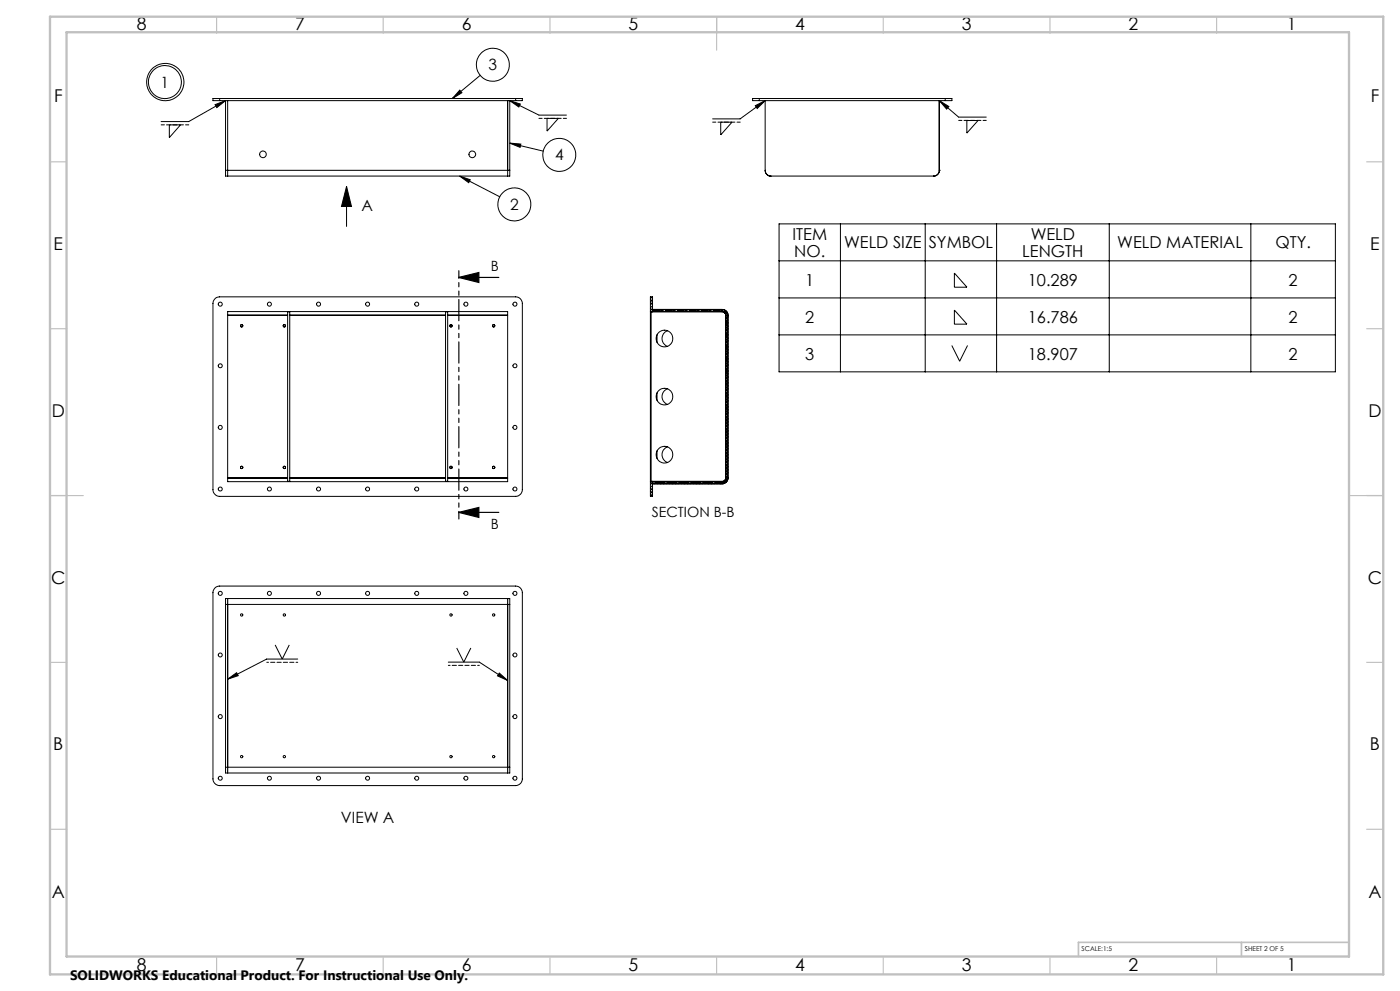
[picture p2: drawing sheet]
<svg xmlns="http://www.w3.org/2000/svg" width="420mm" height="297mm" viewBox="0 0 420 297" stroke-linecap="round" stroke-linejoin="round" font-family="sans-serif">
<g fill="none" stroke="#000" stroke-width=".3">
<path d="M50.8 37.4h3.4l-3.4 3.8zM64.5 31.4l3.2-1.2-2.6 2zM65.9 29.5h-2v.7h2M65.9 29.5v.7M65.9 30.2h88.8M65.9 29.5h88.8M67.7 30.2l-11.1 6.2h-8.3M67.7 30.2v20.8M68.3 30.2v22.6M137.9 27l.7 .8-2.9 1.7zM144.1 22.6l-8.4 6.9M152.3 30.2v22.6"/>
<path d="M152.9 30.2l3.2 1-.5 .9zM152.9 30.2l8.8 4.3h8.2M152.9 30.2v20.8M154.7 29.5h2v.7h-2M154.7 29.5v.7M164.1 35.5h3.4l-3.4 3.8zM216.2 36.6h3.4l-3.4 3.8zM226.6 31.7l3-1.5-2.4 2.3zM227.8 29.5h-2v.7h2M227.8 30.2h55.8M227.8 29.5h55.8M227.8 29.5v.7"/>
<path d="M229.6 30.2v20.8a1.69 1.69 0 0 0 1.7 1.8h48.8a1.69 1.69 0 0 0 1.7-1.8M229.6 30.2l-7.6 5.4h-8.2M281.8 30.2l2.9 1.7-.7 .8zM281.8 30.2l5.8 4.9h8.3M281.8 30.2v20.8M283.6 29.5h2v.7h-2M283.6 29.5v.7M290.1 36.1h3.3l-3.3 3.8zM67.7 51v1.8h85.2v-1.8M67.7 51h85.2M104 55.9l1.4 6h-3zM104 55.9v12"/>
<path d="M137.9 52.8l12 6.2M137.9 52.8l3.2 1.1-.5 .8zM152.9 42.9l10.1 2.4M152.9 42.9l3.3 .3-.2 1zM281.8 51h.1M233.7 67.1h166.9v44.3h-166.9zM233.7 78.2h166.9M252.1 67.1v44.3M277.6 67.1v44.3M299 67.1v44.3M332.8 67.1v44.3M375.2 67.1v44.3"/>
<path d="M64.5 89.5l.6-.4 .8-.1h88.8a1.99 1.99 0 0 1 2 2v55.8a2.05 2.05 0 0 1-2 2h-88.8a2.05 2.05 0 0 1-2-2v-55.8l.1-.8zM68.3 93.4h84v51h-84zM68.3 94.5h18M86.3 93.4h.6v50.8h-.6zM86.9 94.5h46.8M133.7 93.4h.6v50.8h-.6zM134.3 94.5h18M195.1 93.4h21.5a1.08 1.08 0 0 1 1.1 1.1v48.8M195.1 93.3l.1 .1M195.1 92.4l.4 .4M195.1 89.7l.7 .6M195.3 89l.2 .2"/>
<path d="M195.3 90.8l.5 .4M195.7 89l-.6 .5M195.7 92.1h.1M195.8 92.7h20.8a1.69 1.69 0 0 1 1.8 1.8v48.8a1.69 1.69 0 0 1-1.8 1.7h-20.8M195.8 93.4v-4.4h-.7v59.8M195.8 89.8l-.7 .6M195.8 90.7l-.7 .6M195.8 91.6l-.7 .6M195.8 92.5l-.7 .6M196.3 92.7l.5 .5M196.4 92.7l-.6 .7M197.2 92.7l.7 .7"/>
<path d="M197.3 92.7l-.6 .7M198.2 92.7l-.6 .7M198.4 93l.4 .4M199 92.7l.1 .1M199.1 92.7l-.6 .7M199.9 92.7l.5 .5M200 92.7l-.6 .7M200.2 99.1a2.5 2.5 0 0 0-1.6 2.4 2.5 2.5 0 0 0 1.6 2.3M200.8 92.7l.7 .7M200.9 92.7l-.6 .7M201.8 92.7l-.6 .7M202 93l.4 .4"/>
<path d="M202.6 92.7l.1 .1M202.7 92.7l-.6 .7M203.5 92.7l.5 .5M203.6 92.7l-.6 .7M204.4 92.7l.7 .7M204.5 92.7l-.6 .7M205.4 92.7l-.6 .7 .6-.7M205.6 93l.4 .4M206.2 92.7l.1 .1M206.3 92.7l-.6 .7M207.6 93.2l-.4-.5-.6 .7M208 92.7l.6 .7"/>
<path d="M208.1 92.7l-.6 .7M209 92.7l-.6 .7M209.2 93l.3 .4M209.8 92.7l.1 .1M209.9 92.7l-.6 .7M211.2 93.2l-.4-.5-.7 .7M211.6 92.7l.6 .7M211.7 92.7l-.6 .7M212.6 92.7l-.7 .7M212.8 93l.3 .4M213.4 92.7v.1M213.5 92.7l-.6 .7"/>
<path d="M214.8 93.2l-.4-.5-.7 .7M215.2 92.7l.6 .7M215.3 92.7l-.7 .7 .7-.7M216.2 92.7l-.7 .7M216.4 93l.3 .4M217 92.8l-.6 .6M217.7 93.1l-.5 .4M217.7 93.4l.6 .7M217.7 94.6a1.15 1.15 0 0 0-1.1-1.2h-21.3v50.8h21.3a1.08 1.08 0 0 0 1.1-1M217.7 96.2l.7 .6-.7 .6M217.7 97.1l.7 .6-.7 .7M217.7 99.8l.7 .6-.7 .6"/>
<path d="M217.7 98.9l.2 .2M217.7 95.3l.2 .2M218.1 93.5l-.5 .5M218.2 94.8l.2 .2-.7 .6M218.2 98.4l.2 .2-.7 .6M218.3 94.2l-.6 .6 .7-.6M218.4 95.9l-.7 .7M218.4 99.5l-.7 .7M233.7 89.3h166.9M286.3 81.8l3.8 4.3h-3.8zM286.3 92.9l3.8 4.3h-3.8zM197.1 100.3v2.3"/>
<path d="M197.1 117.8v2.2M200.2 116.5a2.5 2.5 0 0 0-1.6 2.4 2.5 2.5 0 0 0 1.6 2.3M217.7 100.7l.7 .6-.7 .6M217.7 103.4l.7 .6-.7 .6M217.7 104.2l.7 .7-.7 .6M217.7 107l.7 .6-.7 .6M217.7 107.8l.7 .7-.7 .6M217.7 110.6l.7 .6-.7 .6M217.7 111.4l.7 .7-.7 .6M217.7 114.1l.7 .7-.7 .6M217.7 115l.7 .7-.7 .6M217.7 117.7l.7 .7-.7 .6"/>
<path d="M217.7 118.6l.7 .7-.7 .6M217.7 116.8l.2 .2M217.7 113.2l.2 .2M217.7 109.6l.2 .2M217.7 106l.2 .3M217.7 102.5l.2 .2M218.2 102l.2 .2-.7 .6M218.2 105.6l.2 .2-.7 .6M218.2 109.1l.2 .3-.7 .6M218.2 112.7l.2 .3-.7 .6M218.2 116.3l.2 .3-.7 .6M218.2 119.9l.2 .3-.7 .6"/>
<path d="M218.4 103.1l-.7 .6M218.4 106.7l-.7 .6M218.4 110.3l-.7 .6M218.4 113.9l-.7 .6M218.4 117.5l-.7 .6M233.7 100.4h166.9M285.5 103.5l2.4 4.8 2.4-4.8M197.1 135.1v2.3M200.2 133.9a2.5 2.5 0 0 0-1.6 2.4 2.5 2.5 0 0 0 1.6 2.3M217.7 121.3l.7 .7-.7 .6M217.7 122.2l.7 .7-.7 .6M217.7 124.9l.7 .7-.7 .6"/>
<path d="M217.7 125.8l.7 .6-.7 .7M217.7 128.5l.7 .6-.7 .7M217.7 129.4l.7 .6-.7 .7M217.7 132.1l.7 .6-.7 .7M217.7 133l.7 .6-.7 .7M217.7 135.7l.7 .6-.7 .6M217.7 136.6l.7 .6-.7 .7M217.7 139.3l.7 .6-.7 .6M217.7 138.4l.2 .2M217.7 134.8l.2 .2M217.7 131.2l.2 .2M217.7 127.6l.2 .2"/>
<path d="M217.7 124l.2 .2M217.7 120.4l.2 .2M218.2 123.5l.2 .3-.7 .6M218.2 127.1l.2 .2-.7 .7M218.2 130.7l.2 .2-.7 .7M218.2 134.3l.2 .2-.7 .7 .7-.7M218.2 137.9l.2 .2-.7 .6M218.4 121.1l-.7 .6M218.4 124.6l-.7 .7M218.4 128.2l-.7 .7M218.4 131.8l-.7 .7M218.4 135.4l-.7 .7"/>
<path d="M218.4 139l-.7 .7M68.3 143.3h18M86.9 143.3h46.8M134.3 143.3h18M195.1 144.4h21.5M195.1 147.2l.7 .6M195.1 146.3l.4 .3M195.3 148.2l.5 .5M195.3 144.6l.5 .5M195.7 146h.1M195.8 144.2v4.6h-.7M195.8 145.5l-.7 .6"/>
<path d="M195.8 146.4l-.7 .6M195.8 147.3l-.7 .6M195.8 148.2l-.6 .6M195.9 144.4h.1M196 144.4l-.9 .8M196.8 144.4l.5 .4M196.9 144.4l-.6 .6M197.7 144.4l.6 .6M197.8 144.4l-.7 .6M198.7 144.4l-.7 .6M198.9 144.6l.3 .4M199.5 144.4h.1"/>
<path d="M199.6 144.4l-.7 .6M199.8 145l.7-.6-.7 .6M200.4 144.4l.5 .4M201.3 144.4l.6 .6M201.4 144.4l-.7 .6M202.2 144.4l-.6 .6M202.5 144.6l.3 .4M203.1 144.4h.1M203.2 144.4l-.7 .6M204 144.4l.5 .4M204 144.4l-.6 .6M204.9 144.4l.6 .6"/>
<path d="M205 144.4l-.7 .6M205.8 144.4l-.6 .6M206 144.6l.4 .4M206.7 144.4h.1M206.8 144.4l-.7 .6M207.6 144.4l.5 .4M207.6 144.4l-.6 .6M208.5 144.4l.6 .6M208.6 144.4l-.7 .6M209.4 144.4l-.6 .6M209.6 144.6l.4 .4M210.3 144.4h.1"/>
<path d="M210.4 144.4l-.7 .6M211.1 144.4l.5 .4M211.2 144.4l-.6 .6M212.1 144.4l.6 .6M212.1 144.4l-.6 .6M213 144.4l-.6 .6M213.2 144.6l.4 .4M213.9 144.4l-.6 .6M214.7 144.4l.5 .4M214.8 144.4l-.6 .6M215.7 144.4l.6 .6M215.7 144.4l-.6 .6"/>
<path d="M216.6 144.4l-.6 .6M216.8 144.6l.3 .3M217.2 144.2l.3 .2M217.7 143.7l.4 .4M217.7 143.3a1.08 1.08 0 0 1-1.1 1.1M217.7 140.2l.7 .6-.7 .7M217.7 142.9l.7 .6M217.7 142l.2 .2M218.2 141.5l.2 .2-.7 .6M218.4 142.6l-.7 .7M218.4 143.5l-1.5 1.5M64.5 176.2l.6-.4 .8-.2h88.8a1.99 1.99 0 0 1 2 2v55.8a2.05 2.05 0 0 1-2 2h-88.8a2.05 2.05 0 0 1-2-2v-55.8l.1-.7z"/>
<path d="M67.7 181.1v-1.7h85.2v1.7M67.7 181.1v48.8M67.7 181.1h85.2M68.3 181.1v48.8M82.5 193.3l2.2 4.2 2.1-4.2M89.3 197.5h-9.3l-11.7 6M134.5 198.4h9.3l8.5 5.5M137 194.2l2.1 4.2 2.2-4.2M152.3 181.1v48.8M152.9 181.1v48.8M68.3 203.5l2.7-1.9 .5 .9zM149.8 201.7l2.5 2.2-3-1.3z"/>
<path d="M67.7 229.9v1.8h85.2v-1.8M67.7 229.9h85.2"/>
<circle cx="147.8" cy="19.4" r="4.9"/>
<circle cx="49.5" cy="24.6" r="4.9"/>
<circle cx="49.6" cy="24.6" r="5.6"/>
<circle cx="78.9" cy="46.3" r="1"/>
<circle cx="141.7" cy="46.3" r="1"/>
<circle cx="167.8" cy="46.4" r="4.9"/>
<circle cx="154.3" cy="61.3" r="4.9"/>
<circle cx="66.1" cy="91.2" r=".61"/>
<circle cx="72.5" cy="97.6" r=".35"/>
<circle cx="80.8" cy="91.2" r=".61"/>
<circle cx="85.3" cy="97.6" r=".35"/>
<circle cx="95.6" cy="91.2" r=".6"/>
<circle cx="110.3" cy="91.2" r=".61"/>
<circle cx="125" cy="91.2" r=".61"/>
<circle cx="135.3" cy="97.6" r=".35"/>
<circle cx="139.8" cy="91.2" r=".6"/>
<circle cx="148.1" cy="97.6" r=".35"/>
<circle cx="154.5" cy="91.2" r=".61"/>
<circle cx="66.1" cy="109.6" r=".6"/>
<circle cx="154.5" cy="109.6" r=".6"/>
<circle cx="199.3" cy="118.9" r="2.49"/>
<circle cx="199.3" cy="101.5" r="2.5"/>
<circle cx="66.1" cy="128.1" r=".61"/>
<circle cx="154.5" cy="128.1" r=".61"/>
<circle cx="199.3" cy="136.3" r="2.49"/>
<circle cx="66.1" cy="146.6" r=".6"/>
<circle cx="72.5" cy="140.1" r=".35"/>
<circle cx="80.8" cy="146.6" r=".6"/>
<circle cx="85.3" cy="140.1" r=".35"/>
<circle cx="95.6" cy="146.6" r=".59"/>
<circle cx="110.3" cy="146.6" r=".6"/>
<circle cx="125" cy="146.6" r=".6"/>
<circle cx="135.3" cy="140.1" r=".35"/>
<circle cx="139.8" cy="146.6" r=".59"/>
<circle cx="148.1" cy="140.1" r=".35"/>
<circle cx="154.5" cy="146.6" r=".6"/>
<circle cx="66.1" cy="177.8" r=".61"/>
<circle cx="80.8" cy="177.8" r=".61"/>
<circle cx="95.6" cy="177.8" r=".6"/>
<circle cx="110.3" cy="177.8" r=".61"/>
<circle cx="125" cy="177.8" r=".61"/>
<circle cx="139.8" cy="177.8" r=".6"/>
<circle cx="154.5" cy="177.8" r=".61"/>
<circle cx="66.1" cy="196.3" r=".6"/>
<circle cx="72.5" cy="184.3" r=".35"/>
<circle cx="85.3" cy="184.3" r=".35"/>
<circle cx="135.3" cy="184.3" r=".35"/>
<circle cx="148.1" cy="184.3" r=".35"/>
<circle cx="154.5" cy="196.3" r=".6"/>
<circle cx="66.1" cy="214.8" r=".61"/>
<circle cx="154.5" cy="214.8" r=".61"/>
<circle cx="66.1" cy="233.2" r=".6"/>
<circle cx="72.5" cy="226.8" r=".35"/>
<circle cx="80.8" cy="233.2" r=".6"/>
<circle cx="85.3" cy="226.8" r=".35"/>
<circle cx="95.6" cy="233.2" r=".59"/>
<circle cx="110.3" cy="233.2" r=".6"/>
<circle cx="125" cy="233.2" r=".6"/>
<circle cx="135.3" cy="226.8" r=".35"/>
<circle cx="139.8" cy="233.2" r=".59"/>
<circle cx="148.1" cy="226.8" r=".35"/>
<circle cx="154.5" cy="233.2" r=".6"/>
</g>
<path d="M137.6 83.1l6.1-1.4v3zM137.6 83.1h12M137.6 153.6l6.1-1.5v3zM137.6 153.6h12M68.3 179.4v52.3M152.3 179.4v52.3" fill="none" stroke="#000" stroke-width=".35"/>
<path d="M137.7 81.1v74.4" fill="none" stroke="#000" stroke-width=".35" stroke-dasharray="6.3 1.3 1.3 1.3 1.3 1.3" stroke-dashoffset="4.1"/>
<g fill="none" stroke="#c0c0c0" stroke-width=".35">
<path d="M65 5v5M115 5v5M165 5v5M215 5v10M265 5v5M315 5v5M365 5v5M15 48.5h5M410 48.5h5M15 98.5h5M410 98.5h5M15 148.5h10"/>
<path d="M405 148.5h10M15 198.5h5M410 198.5h5M15 248.5h5M410 248.5h5M65 287v5M115 287v5M165 287v5M215 287v5M265 287v5M315 287v5M365 287v5"/>
</g>
<path d="M372.4 282.4v4.3M404.7 282.4h-81.2v4.3" fill="none" stroke="#c0c0c0" stroke-width=".5"/>
<path d="M15 5h400v287h-400zM20 9.7h384.7v277h-384.7z" fill="none" stroke="#c0c0c0" stroke-width=".7"/>
<path d="M56.6 37.4h-8.2M170 35.5h-8.3M222.1 36.6h-8.3M295.9 36.1h-8.3" fill="none" stroke="#000" stroke-width=".3" stroke-dasharray="1.3 .6" stroke-dashoffset=".3"/>
<path d="M89.3 198.5h-9.3M143.8 199.4h-9.3" fill="none" stroke="#000" stroke-width=".3" stroke-dasharray="1.3 .6" stroke-dashoffset=".8"/>
<g fill="#000">
<path d="M104 55.9l1.4 6h-3z"/>
<path d="M137.9 27l.7 .8-2.9 1.7zM152.9 42.9l3.3 .3-.2 1zM137.9 52.8l3.2 1.1-.5 .8z"/>
<path d="M152.9 30.2l3.2 1-.5 .9zM64.5 31.4l3.2-1.2-2.6 2zM281.8 30.2l2.9 1.7-.7 .8zM226.6 31.7l3-1.5-2.4 2.3z"/>
<path d="M137.6 83.1l6.1-1.4v3zM137.6 153.6l6.1-1.5v3z"/>
<path d="M149.8 201.7l2.5 2.2-3-1.3zM68.3 203.5l2.7-1.9 .5 .9z"/>
</g>
<g font-size="5.3">
<text x="41" y="8.9">8</text>
<text x="88.5" y="8.9">7</text>
<text x="138.5" y="8.9">6</text>
<text x="188.5" y="8.9">5</text>
<text x="238.5" y="8.9">4</text>
<text x="288.5" y="8.9">3</text>
<text x="338.5" y="8.9">2</text>
<text x="386" y="8.9">1</text>
<text x="16.2" y="30.7">F</text>
<text x="411.2" y="30.7">F</text>
<text x="16.1" y="74.9">E</text>
<text x="411.1" y="74.9">E</text>
<text x="15.5" y="124.9">D</text>
<text x="410.5" y="124.9">D</text>
<text x="15.4" y="174.9">C</text>
<text x="410.4" y="174.9">C</text>
<text x="16" y="224.9">B</text>
<text x="411" y="224.9">B</text>
<text x="15.5" y="269.2">A</text>
<text x="410.5" y="269.2">A</text>
<text x="41" y="290.9">8</text>
<text x="88.5" y="290.9">7</text>
<text x="138.5" y="290.9">6</text>
<text x="188.5" y="290.9">5</text>
<text x="238.5" y="290.9">4</text>
<text x="288.5" y="290.9">3</text>
<text x="338.5" y="290.9">2</text>
<text x="386" y="290.9">1</text>
</g>
<g font-size="4.9">
<text x="237.7" y="72">ITEM</text>
<text x="238.3" y="76.9">NO.</text>
<text x="253.2" y="74.5">WELD SIZE</text>
<text x="278.6" y="74.5">SYMBOL</text>
<text x="306.7" y="76.9">LENGTH</text>
<text x="309.2" y="72">WELD</text>
<text x="335.2" y="74.5">WELD MATERIAL</text>
<text x="382.6" y="74.5">QTY.</text>
<text x="241.6" y="85.6">1</text>
<text x="308.4" y="85.6">10.289</text>
<text x="386.6" y="85.6">2</text>
<text x="241.6" y="96.7">2</text>
<text x="308.4" y="96.7">16.786</text>
<text x="386.6" y="96.7">2</text>
<text x="241.6" y="107.7">3</text>
<text x="308.4" y="107.7">18.907</text>
<text x="386.6" y="107.7">2</text>
</g>
<g font-size="4.7">
<text x="146.6" y="21.1">3</text>
<text x="48.2" y="26.3">1</text>
<text x="166.5" y="48.1">4</text>
<text x="108.4" y="63.1">A</text>
<text x="153" y="62.9">2</text>
<text x="102.3" y="246.8">VIEW A</text>
</g>
<g font-size="4.2">
<text x="147.2" y="81.4">B</text>
<text x="195.6" y="154.8">SECTION B-B</text>
<text x="147.2" y="158.5">B</text>
</g>
<text font-size="4.1" x="21" y="293.7">SOLIDWORKS Educational Product. For Instructional Use Only.</text>
<g font-size="2">
<text x="324.5" y="285.1">SCALE:1:5</text>
<text x="373.4" y="285.1">SHEET 2 OF 5</text>
</g>
</svg>
